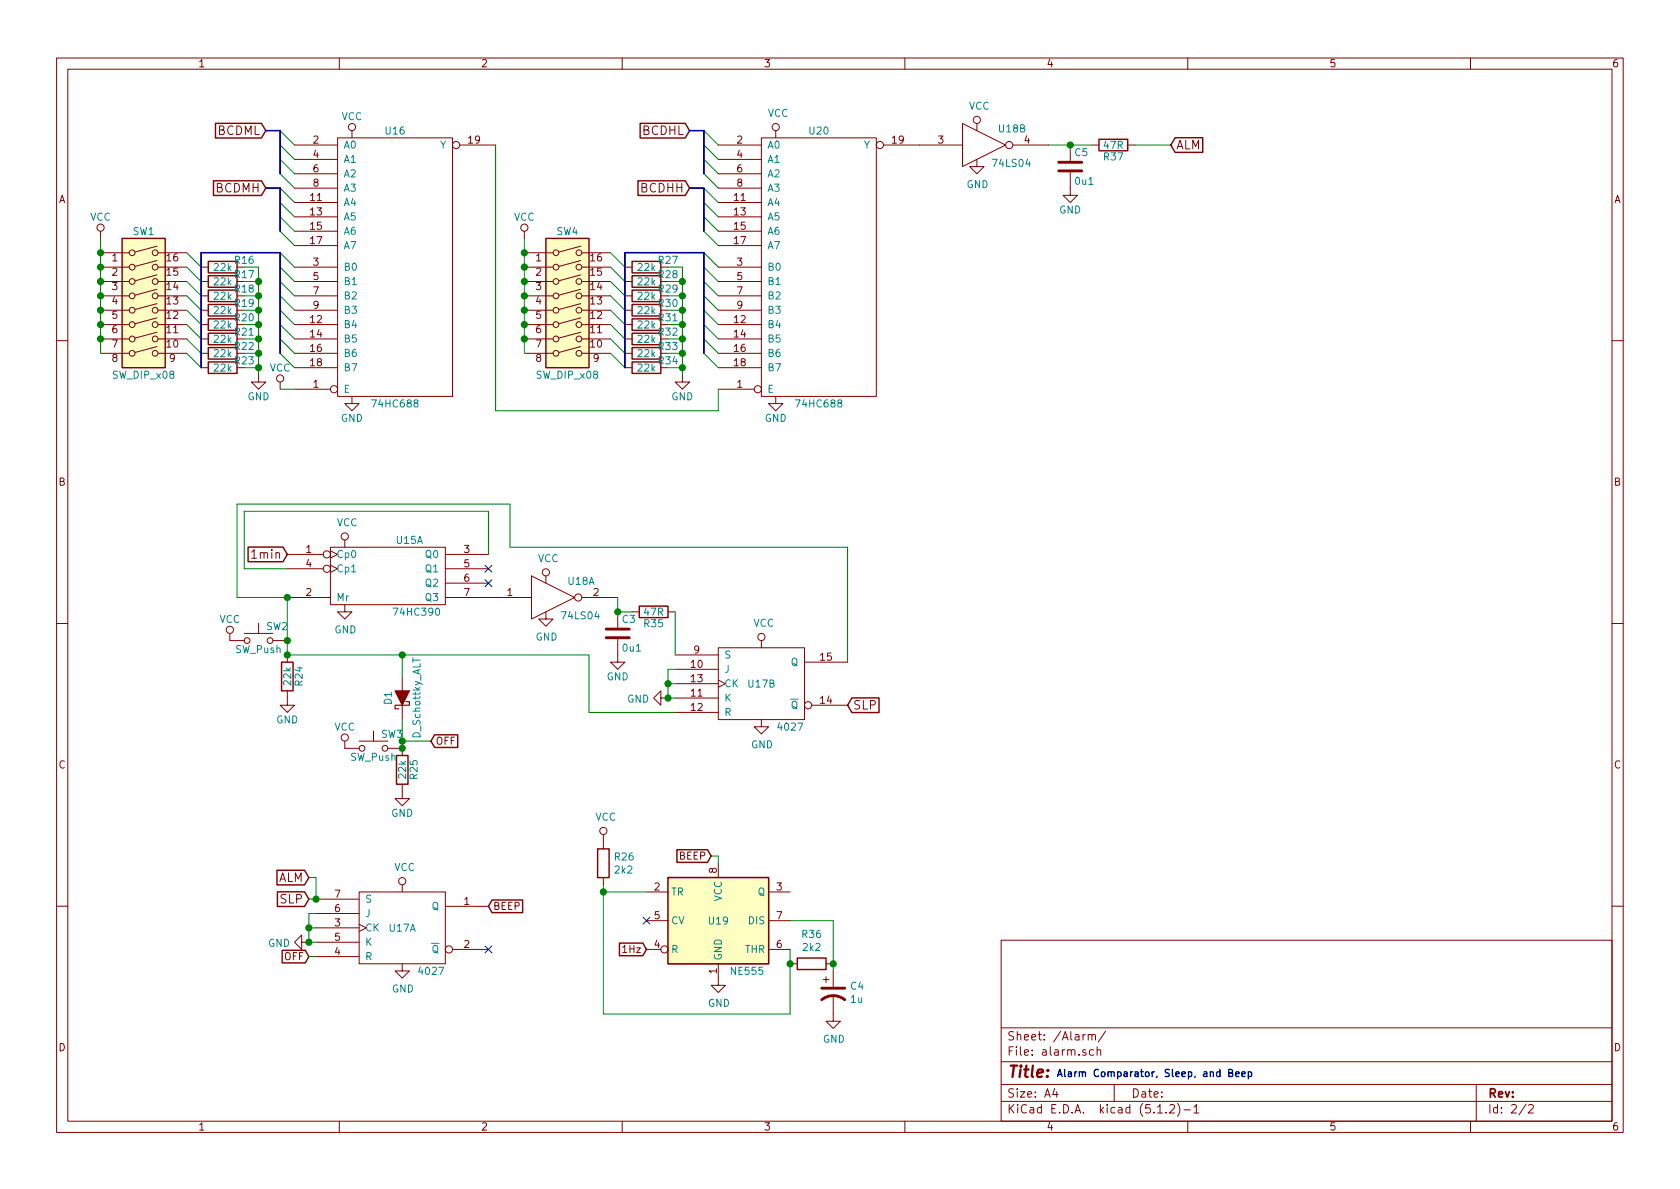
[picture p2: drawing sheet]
<svg xmlns="http://www.w3.org/2000/svg" width="297mm" height="210mm" viewBox="0 0 297 210" stroke-linecap="round" stroke-linejoin="round" font-family="sans-serif">
<g fill="none" stroke="#840000" stroke-width=".18">
<path d="M10 10.3h277v189.9h-277zM12 12.2h273v186.1h-273zM60 10.3v1.9M110 10.3v1.9M160 10.3v1.9M210 10.3v1.9M260 10.3v1.9M52.1 35.8h7.6M52.1 38.3h7.6M52.1 25.6h7.6M52.1 28.2h7.6M52.1 30.7h7.6"/>
<path d="M52.1 33.3h7.6M59.7 24.4h20.3v45.7h-20.3zM62.2 23.1v1.3M81.3 25.6h6.3M127 35.8h7.6M127 38.3h7.6M127 25.6h7.6M127 28.2h7.6M127 30.7h7.6M127 33.3h7.6M134.6 24.4h20.3v45.7h-20.3zM137.2 23.1v1.3"/>
<path d="M156.2 25.6h14M170.2 21.8l7.6 3.8-7.6 3.9zM172.7 28.2v1.3h1.3l-1.3 1.2-1.3-1.2h1.3M172.7 21.8v1.3M179.1 25.6h6.3M189.2 30.5v4h1.3l-1.3 1.3-1.2-1.3h1.2M189.2 25.6v2.8M193 25.6h1.3M199.4 25.6h1.3M17.8 44.7h5.1M17.8 59.9h5.1M17.8 57.4h5.1"/>
<path d="M17.8 54.9h5.1M17.8 52.3h5.1M17.8 49.8h5.1M17.8 47.2h5.1M17.8 40.9v1.3M27.8 58.7l-3.9 1.1M27.8 56.2l-3.9 1M27.8 53.7l-3.9 1M27.8 51.1l-3.9 1.1M27.8 48.6l-3.9 1.1M27.8 46.1l-3.9 1M27.8 43.5l-3.9 1.1"/>
<path d="M27.9 44.7h5.1M27.9 59.9h5.1M27.9 57.4h5.1M27.9 54.9h5.1M27.9 52.3h5.1M27.9 49.8h5.1M27.9 47.2h5.1M35.6 59.9h1.2M35.6 57.4h1.2M35.6 54.9h1.2M35.6 52.3h1.2M35.6 49.8h1.2"/>
<path d="M35.6 47.2h1.2M52.1 59.9h7.6M52.1 57.4h7.6M52.1 54.9h7.6M52.1 52.3h7.6M52.1 49.8h7.6M52.1 47.2h7.6M52.1 40.9h7.6M52.1 43.4h7.6M92.7 44.7h5.1M92.7 59.9h5.1M92.7 57.4h5.1"/>
<path d="M92.7 54.9h5.1M92.7 52.3h5.1M92.7 49.8h5.1M92.7 47.2h5.1M92.7 40.9v1.3M102.7 58.7l-3.9 1.1M102.7 56.2l-3.9 1M102.7 53.7l-3.9 1M102.7 51.1l-3.9 1.1M102.7 48.6l-3.9 1.1M102.7 46.1l-3.9 1M102.7 43.5l-3.9 1.1"/>
<path d="M102.9 44.7h5M102.9 59.9h5M102.9 57.4h5M102.9 54.9h5M102.9 52.3h5M102.9 49.8h5M102.9 47.2h5M110.5 59.9h1.3M110.5 57.4h1.3M110.5 54.9h1.3M110.5 52.3h1.3M110.5 49.8h1.3"/>
<path d="M110.5 47.2h1.3M127 59.9h7.6M127 57.4h7.6M127 54.9h7.6M127 52.3h7.6M127 49.8h7.6M127 47.2h7.6M127 40.9h7.6M127 43.4h7.6M10 60.2h2M17.8 62.5h5.1M27.8 61.3l-3.9 1"/>
<path d="M27.9 62.5h5.1M35.6 62.5h1.2M35.6 65h1.2M45.7 66.3v1.3h1.3l-1.3 1.2-1.3-1.2h1.3M49.5 67.6v1.2M52.1 62.5h7.6M52.1 65h7.6M52.1 68.8h6.3M62.2 70.1v1.3h1.3l-1.3 1.2-1.2-1.2h1.2M92.7 62.5h5.1M102.7 61.3l-3.9 1M102.9 62.5h5"/>
<path d="M110.5 62.5h1.3M110.5 65h1.3M120.6 66.3v1.3h1.3l-1.3 1.2-1.2-1.2h1.2M127 62.5h7.6M127 65h7.6M127 68.8h6.3M137.2 70.1v1.3h1.2l-1.2 1.2-1.3-1.2h1.3M285 60.2h2M50.8 98h6.3M58.4 96.8h20.3v10.1h-20.3zM58.4 97.4l1.3 .6-1.3 .7M58.4 99.9l1.3 .7-1.3 .6"/>
<path d="M61 95.5v1.3M78.7 98h7.7M10 110.3h2M40.6 112v1.3h2.6M43.2 112h5.1M45.7 110.2v1.8M48.3 113.3h2.5M50.8 105.7h7.6M50.8 100.6h6.3M50.8 115.8v1.3M61 106.9v1.3h1.2l-1.2 1.3-1.3-1.3h1.3M71.1 119.6v7.6"/>
<path d="M78.7 105.7h15.3M78.7 100.6h7.7M78.7 103.1h7.7M94 101.8l7.6 3.9-7.6 3.8zM96.5 108.2v1.3h1.3l-1.3 1.2-1.3-1.2h1.3M96.5 101.8v1.3M102.9 105.7h6.3M109.2 113v4.1h1.3l-1.3 1.3-1.3-1.3h1.3M109.2 108.2v2.8M111.8 108.2h1.2M118.1 108.2h1.3M119.4 118.4h7.6"/>
<path d="M119.4 115.8h7.6M127 114.5h15.2v12.7h-15.2zM134.6 113.3v1.2M142.2 117.1h7.7M285 110.3h2M50.8 122.2v2.5h1.3l-1.3 1.3-1.3-1.3h1.3M61 131.1v1.2h2.5M63.5 131.1h5.1M66 129.3v1.8M68.6 132.3h2.5v1.3M71.1 138.7v2.5h1.3l-1.3 1.3-1.3-1.3h1.3M116.8 123.4v-1.2l-1.2 1.2 1.2 1.3v-1.3h1.3"/>
<path d="M119.4 123.4h7.6M119.4 126h7.6M119.4 120.9h7.6M127 120.3l1.3 .6-1.3 .6M134.6 127.2v1.3h1.3l-1.3 1.3-1.3-1.3h1.3M143.5 124.7h6.4M55.9 159h7.6M63.5 157.7h15.2v12.7h-15.2zM71.1 156.5v1.2M106.7 147.6v2.5M106.7 155.2v1.3M114.3 157.7h3.8"/>
<path d="M127 152.6v2.6M135.9 157.7h3.8M10 160.2h2M53.3 166.6v-1.3l-1.2 1.3 1.2 1.3v-1.3h1.3M55.9 164.1h7.6M55.9 169.2h7.6M55.9 166.6h7.6M55.9 161.5h7.6M63.5 163.4l1.3 .7-1.3 .6M71.1 170.4v1.3h1.3l-1.3 1.3-1.3-1.3h1.3M78.7 160.3h7.7M80 167.9h6.4"/>
<path d="M114.3 167.9h2.5M114.3 162.8h3.8M127 170.4v3.8h1.3l-1.3 1.3-1.3-1.3h1.3M135.9 167.9h3.8M135.9 162.8h3.8M139.7 170.4h1.3M145.5 173.2h1.1M146 170.4h1.3M146 172.7v1M147.3 176v4.6h1.3l-1.3 1.3-1.3-1.3h1.3M147.3 171.7v2.8M177 166.3h108v32h-108z"/>
<path d="M285 160.2h2M60 198.3v1.9M110 198.3v1.9M160 198.3v1.9M177 194.8h108M177 191.8h108M177 187.8h108M177 181.8h108M186.5 192.5l-.4 1h1M186.8 193v1M192.4 183.1l.1-.1a.37 .37 0 0 1 .6 .1v.8M192.4 182.9v1"/>
<path d="M193.1 183.1v-.1a.37 .37 0 0 1 .6 .1v.8M193.3 185.7l-.4-.1-.3 .3 .1 .6 .2 .1 .4-.1M194 185.7l.2-.1 .4 .1v.9M194 185.1v1.5M195.5 182.3l-1.3 2M197 191.8v3M204.7 196.8h.8M206.2 196.7v.1M206.8 195.5l.2-.2h.4l.2 .2 .1 .3-.1 .2-.8 .8h.9M208.2 195.1a1.71 1.71 0 0 1 0 2.3M209.3 196.3h1.2M210 198.3v1.9"/>
<path d="M211.1 195.8l.4-.5v1.5M211.1 196.8h.9M260 198.3v1.9M261 191.8v6.5M269.8 195.2l-1.2 2M270.3 195.5l.2-.2h.3l.3 .5-.9 1h.9"/>
<circle cx="62.2" cy="22.5" r=".63"/>
<circle cx="80.6" cy="25.6" r=".63"/>
<circle cx="137.2" cy="22.5" r=".63"/>
<circle cx="155.6" cy="25.6" r=".63"/>
<circle cx="172.7" cy="21.2" r=".63"/>
<circle cx="178.4" cy="25.6" r=".63"/>
<circle cx="17.8" cy="40.3" r=".63"/>
<circle cx="23.4" cy="59.9" r=".51"/>
<circle cx="23.4" cy="57.4" r=".51"/>
<circle cx="23.4" cy="49.8" r=".51"/>
<circle cx="23.4" cy="44.7" r=".51"/>
<circle cx="23.4" cy="54.9" r=".51"/>
<circle cx="23.4" cy="47.2" r=".51"/>
<circle cx="23.4" cy="52.3" r=".51"/>
<circle cx="27.4" cy="57.4" r=".51"/>
<circle cx="27.4" cy="54.9" r=".51"/>
<circle cx="27.4" cy="59.9" r=".51"/>
<circle cx="27.4" cy="44.7" r=".51"/>
<circle cx="27.4" cy="52.3" r=".51"/>
<circle cx="27.4" cy="47.2" r=".51"/>
<circle cx="27.4" cy="49.8" r=".51"/>
<circle cx="92.7" cy="40.3" r=".63"/>
<circle cx="98.3" cy="54.9" r=".51"/>
<circle cx="98.3" cy="57.4" r=".51"/>
<circle cx="98.3" cy="59.9" r=".51"/>
<circle cx="98.3" cy="49.8" r=".51"/>
<circle cx="98.3" cy="52.3" r=".51"/>
<circle cx="98.3" cy="47.2" r=".51"/>
<circle cx="98.3" cy="44.7" r=".51"/>
<circle cx="102.4" cy="47.2" r=".51"/>
<circle cx="102.4" cy="44.7" r=".51"/>
<circle cx="102.4" cy="59.9" r=".51"/>
<circle cx="102.4" cy="54.9" r=".51"/>
<circle cx="102.4" cy="57.4" r=".51"/>
<circle cx="102.4" cy="52.3" r=".51"/>
<circle cx="102.4" cy="49.8" r=".51"/>
<circle cx="23.4" cy="62.5" r=".51"/>
<circle cx="27.4" cy="62.5" r=".51"/>
<circle cx="49.5" cy="66.9" r=".63"/>
<circle cx="59.1" cy="68.8" r=".63"/>
<circle cx="98.3" cy="62.5" r=".51"/>
<circle cx="102.4" cy="62.5" r=".51"/>
<circle cx="134" cy="68.8" r=".63"/>
<circle cx="57.8" cy="98" r=".63"/>
<circle cx="61" cy="94.9" r=".63"/>
<circle cx="40.6" cy="111.4" r=".63"/>
<circle cx="43.7" cy="113.3" r=".51"/>
<circle cx="47.8" cy="113.3" r=".51"/>
<circle cx="57.8" cy="100.6" r=".63"/>
<circle cx="96.5" cy="101.2" r=".63"/>
<circle cx="102.2" cy="105.7" r=".63"/>
<circle cx="134.6" cy="112.6" r=".63"/>
<circle cx="61" cy="130.4" r=".63"/>
<circle cx="64" cy="132.3" r=".51"/>
<circle cx="68.1" cy="132.3" r=".51"/>
<circle cx="142.9" cy="124.7" r=".63"/>
<circle cx="71.1" cy="155.8" r=".63"/>
<circle cx="106.7" cy="146.9" r=".63"/>
<circle cx="79.4" cy="167.9" r=".63"/>
<circle cx="117.5" cy="167.9" r=".63"/>
</g>
<g fill="none" stroke="#840000" stroke-width=".25">
<path d="M37.7 32h8.5l.8 1.3-.8 1.3h-8.5zM38.1 21.8h8.1l.8 1.3-.8 1.3h-8.1zM112.8 32h8.4l.7 1.3-.7 1.3h-8.4zM113.2 21.8h8l.7 1.3-.7 1.3h-8zM194.3 24.6h5.1v2.1h-5.1zM207.8 24.4h4.8v2.5h-4.8l-.8-1.3zM21.6 42.2h7.6v22.8h-7.6zM36.8 46.2h5.1v2.1h-5.1zM36.8 48.8h5.1v2h-5.1zM36.8 51.3h5.1v2h-5.1zM36.8 53.8h5.1v2.1h-5.1zM36.8 56.4h5.1v2h-5.1z"/>
<path d="M36.8 58.9h5.1v2.1h-5.1zM96.5 42.2h7.6v22.8h-7.6zM111.8 46.2h5v2.1h-5zM111.8 48.8h5v2h-5zM111.8 51.3h5v2h-5zM111.8 53.8h5v2.1h-5zM111.8 56.4h5v2h-5zM111.8 58.9h5v2.1h-5zM36.8 61.5h5.1v2h-5.1zM36.8 64h5.1v2h-5.1zM111.8 61.5h5v2h-5zM111.8 64h5v2h-5z"/>
<path d="M43.9 96.7h6.1l.8 1.3-.8 1.3h-6.1zM49.8 117.1h2v5.1h-2zM113 107.2h5.1v2h-5.1zM70.1 133.6h2v5.1h-2zM76.8 129.9h4.1v2.3h-4.1l-.6-1.1zM150.6 123.4h4.8v2.6h-4.8l-.7-1.3zM49 153.9h4.8l.8 1.3-.8 1.3h-4.8zM49 157.7h4.8l.8 1.3-.8 1.3h-4.8zM87 159.2h5.4v2.2h-5.4l-.6-1.1zM105.7 150.1h2v5.1h-2zM118.1 155.2h17.8v15.2h-17.8zM119.7 150.3h5.4l.6 1.1-.6 1.1h-5.4z"/>
<path d="M49.9 168h4.1l.6 1.2-.6 1.1h-4.1zM109.5 166.8h4.2l.6 1.1-.6 1.1h-4.2zM141 169.4h5v2h-5z"/>
</g>
<g fill="none" stroke="#008400" stroke-width=".18">
<path d="M49.5 30.7l2.6 2.6M49.5 28.2l2.6 2.5M49.5 25.6l2.6 2.6M49.5 23.1l2.6 2.5M49.5 38.3l2.6 2.6M49.5 35.8l2.6 2.5M49.5 33.3l2.6 2.5M87.6 25.6v47h39.4v-3.8M124.5 30.7l2.5 2.6M124.5 28.2l2.5 2.5M124.5 25.6l2.5 2.6M124.5 23.1l2.5 2.5"/>
<path d="M124.5 38.3l2.5 2.6M124.5 35.8l2.5 2.5M124.5 33.3l2.5 2.5M185.4 25.6h7.6M200.7 25.6h6.3M17.8 42.2v20.3M33 44.7l2.6 2.5M33 47.2l2.6 2.6M33 49.8l2.6 2.5M33 52.3l2.6 2.6M33 54.9l2.6 2.5M33 57.4l2.6 2.5"/>
<path d="M33 59.9l2.6 2.6M43.2 47.2h2.5v19.1M43.2 49.8h2.5M43.2 52.3h2.5M43.2 54.9h2.5M43.2 57.4h2.5M43.2 59.9h2.5M49.5 40.9l2.6 2.5M49.5 59.9l2.6 2.6M49.5 57.4l2.6 2.5M49.5 54.9l2.6 2.5M49.5 52.3l2.6 2.6"/>
<path d="M49.5 49.8l2.6 2.5M49.5 47.2l2.6 2.6M49.5 44.7l2.6 2.5M92.7 42.2v20.3M107.9 44.7l2.6 2.5M107.9 47.2l2.6 2.6M107.9 49.8l2.6 2.5M107.9 52.3l2.6 2.6M107.9 54.9l2.6 2.5M107.9 57.4l2.6 2.5M107.9 59.9l2.6 2.6M118.1 47.2h2.5v19.1"/>
<path d="M118.1 49.8h2.5M118.1 52.3h2.5M118.1 54.9h2.5M118.1 57.4h2.5M118.1 59.9h2.5M124.5 40.9l2.5 2.5M124.5 59.9l2.5 2.6M124.5 57.4l2.5 2.5M124.5 54.9l2.5 2.5M124.5 52.3l2.5 2.6M124.5 49.8l2.5 2.5M124.5 47.2l2.5 2.6"/>
<path d="M124.5 44.7l2.5 2.5M33 62.5l2.6 2.5M43.2 62.5h2.5M43.2 65h2.5M49.5 62.5l2.6 2.5M49.5 68.8h2.6M107.9 62.5l2.6 2.5M118.1 62.5h2.5M118.1 65h2.5M124.5 62.5l2.5 2.5M86.4 98v-7.6h-43.2v10.2h7.6M71.1 115.8v3.8"/>
<path d="M109.2 105.7v2.5h2.6M119.4 118.4h-1.3v5h1.3M119.4 108.2v7.6M149.9 117.1v-20.3h-59.7v-7.7h-48.3v16.6h8.9v10.1h53.3v10.2h15.3M71.1 127.2v5.1M71.1 131.1h5.1M118.1 120.9h1.3M54.6 155.2h1.3v3.8h-1.3M106.7 157.7h7.6M106.7 156.5v22.8h33v-11.4M125.7 151.4h1.3v1.2M54.6 164.1h1.3"/>
<path d="M54.6 169.2h1.3M55.9 161.5h-1.3v5.1h1.3M139.7 162.8h7.6v8.9"/>
</g>
<path d="M47 23.1h2.5v7.6M47 33.3h2.5v7.6M121.9 23.1h2.6v7.6M121.9 33.3h2.6v7.6M49.5 62.5v-17.8h-13.9v20.3M124.5 62.5v-17.8h-14v20.3" fill="none" stroke="#000084" stroke-width=".3"/>
<g fill="#ffffc2" stroke="#ffffc2" stroke-width=".18">
<path d="M21.6 42.2h7.6v22.8h-7.6z"/>
<path d="M96.5 42.2h7.6v22.8h-7.6z"/>
<path d="M118.1 155.2h17.8v15.2h-17.8z"/>
</g>
<g fill="#008400" stroke="#008400" stroke-width=".25">
<circle cx="45.7" cy="49.8" r=".51"/>
<circle cx="45.7" cy="52.3" r=".51"/>
<circle cx="45.7" cy="54.9" r=".51"/>
<circle cx="45.7" cy="57.4" r=".51"/>
<circle cx="45.7" cy="59.9" r=".51"/>
<circle cx="45.7" cy="62.5" r=".51"/>
<circle cx="45.7" cy="65" r=".51"/>
<circle cx="120.7" cy="49.8" r=".51"/>
<circle cx="120.7" cy="52.3" r=".51"/>
<circle cx="120.7" cy="54.9" r=".51"/>
<circle cx="120.7" cy="57.4" r=".51"/>
<circle cx="120.7" cy="59.9" r=".51"/>
<circle cx="120.7" cy="62.5" r=".51"/>
<circle cx="120.7" cy="65" r=".51"/>
<circle cx="17.8" cy="44.7" r=".51"/>
<circle cx="17.8" cy="47.2" r=".51"/>
<circle cx="17.8" cy="49.8" r=".51"/>
<circle cx="17.8" cy="52.3" r=".51"/>
<circle cx="17.8" cy="54.9" r=".51"/>
<circle cx="17.8" cy="57.4" r=".51"/>
<circle cx="17.8" cy="59.9" r=".51"/>
<circle cx="92.7" cy="44.7" r=".51"/>
<circle cx="92.7" cy="47.2" r=".51"/>
<circle cx="92.7" cy="49.8" r=".51"/>
<circle cx="92.7" cy="52.3" r=".51"/>
<circle cx="92.7" cy="54.9" r=".51"/>
<circle cx="92.7" cy="57.4" r=".51"/>
<circle cx="92.7" cy="59.9" r=".51"/>
<circle cx="189.2" cy="25.6" r=".51"/>
<circle cx="50.8" cy="115.8" r=".51"/>
<circle cx="109.2" cy="108.2" r=".51"/>
<circle cx="71.1" cy="131.1" r=".51"/>
<circle cx="71.1" cy="115.8" r=".51"/>
<circle cx="118.1" cy="120.9" r=".51"/>
<circle cx="118.1" cy="123.4" r=".51"/>
<circle cx="54.6" cy="164.1" r=".51"/>
<circle cx="54.6" cy="166.6" r=".51"/>
<circle cx="55.9" cy="159" r=".51"/>
<circle cx="50.8" cy="105.7" r=".51"/>
<circle cx="71.1" cy="132.3" r=".51"/>
<circle cx="50.8" cy="113.3" r=".51"/>
<circle cx="106.7" cy="157.7" r=".51"/>
<circle cx="139.7" cy="170.4" r=".51"/>
<circle cx="147.3" cy="170.4" r=".51"/>
</g>
<path d="M187.2 30.2h4.1M187.2 28.7h4.1M107.2 112.8h4.1M107.2 111.2h4.1M145.3 176.8a3.3 3.3 0 0 1 4.1 0M145.3 174.7h4.1" fill="none" stroke="#840000" stroke-width=".51"/>
<path d="M69.8 122.2h2.6l-1.3 2.5z" fill="#840000" stroke="#840000" stroke-width=".2"/>
<path d="M71.8 124.1h.6v.6h-2.6v.6h.7" fill="none" stroke="#840000" stroke-width=".2"/>
<path d="M73 116.4v.7" fill="none" stroke="#008484" stroke-width=".18"/>
<path d="M85.8 100l1.2 1.2M87 100l-1.2 1.2M85.8 102.5l1.2 1.2M87 102.5l-1.2 1.2M85.8 167.3l1.2 1.2M87 167.3l-1.2 1.2M113.7 162.2l1.2 1.2M114.9 162.2l-1.2 1.2" fill="none" stroke="#000084" stroke-width=".18"/>
<path d="M217.3 189.7h.5l.1-.2v-.3l-.6-.1v1.3h.5l.1-.2 .1-.3-.3-.2M218.5 189.9l.6-.1-.1-.2-.4-.1-.1 .2v.6h.5M219.6 189.9l.6-.1-.1-.2-.4-.1-.1 .2v.6h.5M220.7 189.6l.4-.1 .2 .3-.1 .5h-.5M220.7 189.5v1.3" fill="none" stroke="#0000c2" stroke-width=".25"/>
<text font-size="2.8" fill="#840000" x="178" y="190.5">Title:</text>
<g font-size="2.1" fill="#840000">
<text x="38.4" y="23.9">BCDML</text>
<text x="113.6" y="23.9">BCDHL</text>
<text x="207.9" y="26.4">ALM</text>
<text x="38.2" y="34">BCDMH</text>
<text x="113.3" y="34">BCDHH</text>
<text x="44.9" y="98.8">1min</text>
<text x="150.8" y="125.5">SLP</text>
<text x="49.1" y="156">ALM</text>
<text x="49.6" y="159.8">SLP</text>
<text x="178" y="184">Sheet: /Alarm/</text>
<text x="178" y="186.7">File: alarm.sch</text>
<text x="178" y="196.9">KiCad E.D.A. kicad (5.1.2)-1</text>
<text x="178" y="194.1">Size: A4</text>
<text x="200" y="194.1">Date:</text>
<text x="263" y="194.1">Rev:</text>
<text x="263" y="196.9">Id: 2/2</text>
</g>
<g font-size="1.8" fill="#840000">
<text x="35" y="11.9">1</text>
<text x="85" y="11.9">2</text>
<text x="135" y="11.9">3</text>
<text x="185" y="11.9">4</text>
<text x="235" y="11.9">5</text>
<text x="285" y="11.9">6</text>
<text x="55.4" y="25.4">2</text>
<text x="55.4" y="27.9">4</text>
<text x="82.9" y="25.4">19</text>
<text x="130.3" y="25.4">2</text>
<text x="130.3" y="27.9">4</text>
<text x="157.8" y="25.4">19</text>
<text x="165.9" y="25.4">3</text>
<text x="181.1" y="25.4">4</text>
<text x="10.4" y="35.9">A</text>
<text x="54.9" y="35.6">11</text>
<text x="55.4" y="30.5">6</text>
<text x="55.4" y="33">8</text>
<text x="129.8" y="35.6">11</text>
<text x="130.3" y="30.5">6</text>
<text x="130.3" y="33">8</text>
<text x="285.4" y="35.9">A</text>
<text x="54.9" y="38.1">13</text>
<text x="54.9" y="40.6">15</text>
<text x="129.8" y="38.1">13</text>
<text x="129.8" y="40.6">15</text>
<text x="19.8" y="46.2">1</text>
<text x="29.5" y="46.2">16</text>
<text x="54.9" y="43.2">17</text>
<text x="55.4" y="47">3</text>
<text x="94.8" y="46.2">1</text>
<text x="104.4" y="46.2">16</text>
<text x="129.8" y="43.2">17</text>
<text x="130.3" y="47">3</text>
<text x="19.8" y="48.8">2</text>
<text x="19.8" y="51.3">3</text>
<text x="19.8" y="53.8">4</text>
<text x="29.5" y="53.8">13</text>
<text x="29.5" y="51.3">14</text>
<text x="29.5" y="48.8">15</text>
<text x="55.4" y="49.5">5</text>
<text x="55.4" y="52.1">7</text>
<text x="94.8" y="48.8">2</text>
<text x="94.8" y="51.3">3</text>
<text x="94.8" y="53.8">4</text>
<text x="104.4" y="53.8">13</text>
<text x="104.4" y="51.3">14</text>
<text x="104.4" y="48.8">15</text>
<text x="130.3" y="49.5">5</text>
<text x="130.3" y="52.1">7</text>
<text x="19.8" y="56.4">5</text>
<text x="19.8" y="58.9">6</text>
<text x="29.5" y="58.9">11</text>
<text x="29.5" y="56.4">12</text>
<text x="54.9" y="57.1">12</text>
<text x="54.9" y="59.7">14</text>
<text x="55.4" y="54.6">9</text>
<text x="94.8" y="56.4">5</text>
<text x="94.8" y="58.9">6</text>
<text x="104.4" y="58.9">11</text>
<text x="104.4" y="56.4">12</text>
<text x="129.8" y="57.1">12</text>
<text x="129.8" y="59.7">14</text>
<text x="130.3" y="54.6">9</text>
<text x="19.8" y="61.5">7</text>
<text x="19.8" y="64">8</text>
<text x="29.5" y="61.5">10</text>
<text x="30" y="64">9</text>
<text x="54.9" y="62.2">16</text>
<text x="54.9" y="64.8">18</text>
<text x="94.8" y="61.5">7</text>
<text x="94.8" y="64">8</text>
<text x="104.4" y="61.5">10</text>
<text x="104.9" y="64">9</text>
<text x="129.8" y="62.2">16</text>
<text x="129.8" y="64.8">18</text>
<text x="55.4" y="68.6">1</text>
<text x="130.3" y="68.6">1</text>
<text x="10.4" y="85.9">B</text>
<text x="285.4" y="85.9">B</text>
<text x="54.1" y="97.8">1</text>
<text x="54.1" y="100.3">4</text>
<text x="82.1" y="97.8">3</text>
<text x="82.1" y="100.3">5</text>
<text x="54.1" y="105.4">2</text>
<text x="82.1" y="102.9">6</text>
<text x="82.1" y="105.4">7</text>
<text x="89.7" y="105.4">1</text>
<text x="104.9" y="105.4">2</text>
<text x="122.2" y="118.1">10</text>
<text x="122.7" y="115.6">9</text>
<text x="145.1" y="116.8">15</text>
<text x="122.2" y="123.2">11</text>
<text x="122.2" y="125.7">12</text>
<text x="122.2" y="120.6">13</text>
<text x="145.1" y="124.5">14</text>
<text x="77" y="131.7">OFF</text>
<text x="10.4" y="135.9">C</text>
<text x="285.4" y="135.9">C</text>
<text x="120.1" y="152">BEEP</text>
<text x="126.7" y="154.4" transform="rotate(-90 126.7 154.4)">8</text>
<text x="59.2" y="161.3">6</text>
<text x="59.2" y="158.7">7</text>
<text x="82.1" y="160">1</text>
<text x="87.1" y="160.9">BEEP</text>
<text x="115.7" y="157.5">2</text>
<text x="137.3" y="157.5">3</text>
<text x="59.2" y="163.8">3</text>
<text x="59.2" y="166.4">5</text>
<text x="82.1" y="167.6">2</text>
<text x="115.7" y="167.6">4</text>
<text x="115.7" y="162.6">5</text>
<text x="137.3" y="167.6">6</text>
<text x="137.3" y="162.6">7</text>
<text x="50.3" y="169.8">OFF</text>
<text x="59.2" y="168.9">4</text>
<text x="110.4" y="168.5">1Hz</text>
<text x="126.7" y="172.2" transform="rotate(-90 126.7 172.2)">1</text>
<text x="10.4" y="185.9">D</text>
<text x="285.4" y="185.9">D</text>
<text x="35" y="199.9">1</text>
<text x="85" y="199.9">2</text>
<text x="135" y="199.9">3</text>
<text x="185" y="199.9">4</text>
<text x="235" y="199.9">5</text>
<text x="285" y="199.9">6</text>
</g>
<g font-size="1.8" fill="#008484">
<text x="60.4" y="21.3">VCC</text>
<text x="68.2" y="23.8">U16</text>
<text x="135.7" y="20.7">VCC</text>
<text x="143.2" y="23.8">U20</text>
<text x="171.3" y="19.4">VCC</text>
<text x="176.7" y="23.4">U18B</text>
<text x="60.7" y="26.3">A0</text>
<text x="60.7" y="28.8">A1</text>
<text x="77.8" y="26.3">Y</text>
<text x="135.6" y="26.3">A0</text>
<text x="135.6" y="28.8">A1</text>
<text x="152.8" y="26.3">Y</text>
<text x="175.7" y="29.5">74LS04</text>
<text x="190.1" y="27.6">C5</text>
<text x="195.2" y="28.4">R37</text>
<text x="195.2" y="26.3">47R</text>
<text x="60.7" y="31.4">A2</text>
<text x="60.7" y="33.9">A3</text>
<text x="135.6" y="31.4">A2</text>
<text x="135.6" y="33.9">A3</text>
<text x="170.9" y="33.3">GND</text>
<text x="190.2" y="32.7">0u1</text>
<text x="15.9" y="39">VCC</text>
<text x="23.5" y="41.6">SW1</text>
<text x="60.7" y="36.4">A4</text>
<text x="60.7" y="39">A5</text>
<text x="60.7" y="41.5">A6</text>
<text x="90.9" y="39">VCC</text>
<text x="98.4" y="41.6">SW4</text>
<text x="135.6" y="36.4">A4</text>
<text x="135.6" y="39">A5</text>
<text x="135.6" y="41.5">A6</text>
<text x="187.3" y="37.8">GND</text>
<text x="37.9" y="47.9">22k</text>
<text x="41.6" y="46.7">R16</text>
<text x="60.7" y="44.1">A7</text>
<text x="60.7" y="47.9">B0</text>
<text x="112.8" y="47.9">22k</text>
<text x="116.5" y="46.7">R27</text>
<text x="135.6" y="44.1">A7</text>
<text x="135.6" y="47.9">B0</text>
<text x="37.9" y="50.5">22k</text>
<text x="37.9" y="53">22k</text>
<text x="41.6" y="49.2">R17</text>
<text x="41.6" y="51.7">R18</text>
<text x="60.7" y="50.4">B1</text>
<text x="60.7" y="53">B2</text>
<text x="112.8" y="50.5">22k</text>
<text x="112.8" y="53">22k</text>
<text x="116.5" y="49.2">R28</text>
<text x="116.5" y="51.7">R29</text>
<text x="135.6" y="50.4">B1</text>
<text x="135.6" y="53">B2</text>
<text x="37.9" y="55.5">22k</text>
<text x="37.9" y="58.1">22k</text>
<text x="41.6" y="54.3">R19</text>
<text x="41.6" y="56.8">R20</text>
<text x="41.6" y="59.4">R21</text>
<text x="60.7" y="58">B4</text>
<text x="60.7" y="55.5">B3</text>
<text x="112.8" y="55.5">22k</text>
<text x="112.8" y="58.1">22k</text>
<text x="116.5" y="54.3">R30</text>
<text x="116.5" y="56.8">R31</text>
<text x="116.5" y="59.4">R32</text>
<text x="135.6" y="58">B4</text>
<text x="135.6" y="55.5">B3</text>
<text x="37.9" y="60.6">22k</text>
<text x="37.9" y="63.2">22k</text>
<text x="37.9" y="65.7">22k</text>
<text x="41.6" y="61.9">R22</text>
<text x="41.6" y="64.4">R23</text>
<text x="47.7" y="65.7">VCC</text>
<text x="60.7" y="60.6">B5</text>
<text x="60.7" y="63.1">B6</text>
<text x="60.7" y="65.7">B7</text>
<text x="112.8" y="60.6">22k</text>
<text x="112.8" y="63.2">22k</text>
<text x="112.8" y="65.7">22k</text>
<text x="116.5" y="61.9">R33</text>
<text x="116.5" y="64.4">R34</text>
<text x="135.6" y="60.6">B5</text>
<text x="135.6" y="63.1">B6</text>
<text x="135.6" y="65.7">B7</text>
<text x="20" y="67">SW_DIP_x08</text>
<text x="43.8" y="70.8">GND</text>
<text x="60.7" y="69.5">E</text>
<text x="95" y="67">SW_DIP_x08</text>
<text x="118.7" y="70.8">GND</text>
<text x="135.6" y="69.5">E</text>
<text x="60.3" y="74.6">GND</text>
<text x="66.1" y="72.1">74HC688</text>
<text x="135.2" y="74.6">GND</text>
<text x="141" y="72.1">74HC688</text>
<text x="59.5" y="93.1">VCC</text>
<text x="59.4" y="98.7">Cp0</text>
<text x="59.4" y="101.2">Cp1</text>
<text x="70.1" y="96.2">U15A</text>
<text x="75.4" y="98.7">Q0</text>
<text x="75.4" y="101.2">Q1</text>
<text x="95.1" y="99.4">VCC</text>
<text x="59.4" y="106.3">Mr</text>
<text x="75.4" y="103.8">Q2</text>
<text x="75.4" y="106.3">Q3</text>
<text x="100.5" y="103.4">U18A</text>
<text x="38.8" y="110.2">VCC</text>
<text x="47.1" y="111.4">SW2</text>
<text x="59.1" y="112">GND</text>
<text x="69.9" y="108.9">74HC390</text>
<text x="94.7" y="113.3">GND</text>
<text x="99.5" y="109.5">74LS04</text>
<text x="110.1" y="110.2">C3</text>
<text x="113.9" y="110.9">R35</text>
<text x="113.9" y="108.9">47R</text>
<text x="133.2" y="110.8">VCC</text>
<text x="41.7" y="115.5">SW_Push</text>
<text x="110.2" y="115.2">0u1</text>
<text x="128" y="119">J</text>
<text x="128" y="116.5">S</text>
<text x="139.9" y="117.7">Q</text>
<text x="51.5" y="121.1" transform="rotate(-90 51.5 121.1)">22k</text>
<text x="53.5" y="121.2" transform="rotate(-90 53.5 121.2)">R24</text>
<text x="69.3" y="124.6" transform="rotate(-90 69.3 124.6)">D1</text>
<text x="107.3" y="120.3">GND</text>
<text x="110.9" y="124.3">GND</text>
<text x="128" y="124.1">K</text>
<text x="128" y="121.5">CK</text>
<text x="132.4" y="121.6">U17B</text>
<text x="139.9" y="125.3">Q</text>
<text x="48.8" y="127.9">GND</text>
<text x="59.1" y="129.2">VCC</text>
<text x="67.4" y="130.5">SW3</text>
<text x="74.3" y="130.5" transform="rotate(-90 74.3 130.5)">D_Schottky_ALT</text>
<text x="128" y="126.6">R</text>
<text x="137.7" y="129.2">4027</text>
<text x="62" y="134.5">SW_Push</text>
<text x="71.8" y="137.6" transform="rotate(-90 71.8 137.6)">22k</text>
<text x="73.8" y="137.7" transform="rotate(-90 73.8 137.7)">R25</text>
<text x="132.8" y="132.3">GND</text>
<text x="69.2" y="144.4">GND</text>
<text x="105.3" y="145.1">VCC</text>
<text x="69.7" y="154">VCC</text>
<text x="108.7" y="152.2">R26</text>
<text x="108.8" y="154.5">2k2</text>
<text x="64.5" y="159.6">S</text>
<text x="76.4" y="160.9">Q</text>
<text x="118.6" y="158.4">TR</text>
<text x="127.6" y="159.4" transform="rotate(-90 127.6 159.4)">VCC</text>
<text x="134" y="158.4">Q</text>
<text x="47.4" y="167.4">GND</text>
<text x="64.5" y="164.7">CK</text>
<text x="64.5" y="167.3">K</text>
<text x="64.5" y="162.2">J</text>
<text x="68.9" y="164.8">U17A</text>
<text x="118.6" y="163.4">CV</text>
<text x="125.4" y="163.5">U19</text>
<text x="132.4" y="163.4">DIS</text>
<text x="141.9" y="165.9">R36</text>
<text x="64.5" y="169.8">R</text>
<text x="74.2" y="172.4">4027</text>
<text x="76.4" y="168.5">Q</text>
<text x="118.6" y="168.5">R</text>
<text x="127.6" y="169.9" transform="rotate(-90 127.6 169.9)">GND</text>
<text x="129.4" y="172.4">NE555</text>
<text x="131.7" y="168.5">THR</text>
<text x="142" y="168.2">2k2</text>
<text x="69.3" y="175.5">GND</text>
<text x="125.2" y="178">GND</text>
<text x="150.4" y="175">C4</text>
<text x="150.5" y="177.3">1u</text>
<text x="145.5" y="184.4">GND</text>
</g>
<text font-size="1.8" fill="#0000c2" x="186.7" y="190.4">Alarm Comparator, Sleep, and Beep</text>
</svg>
